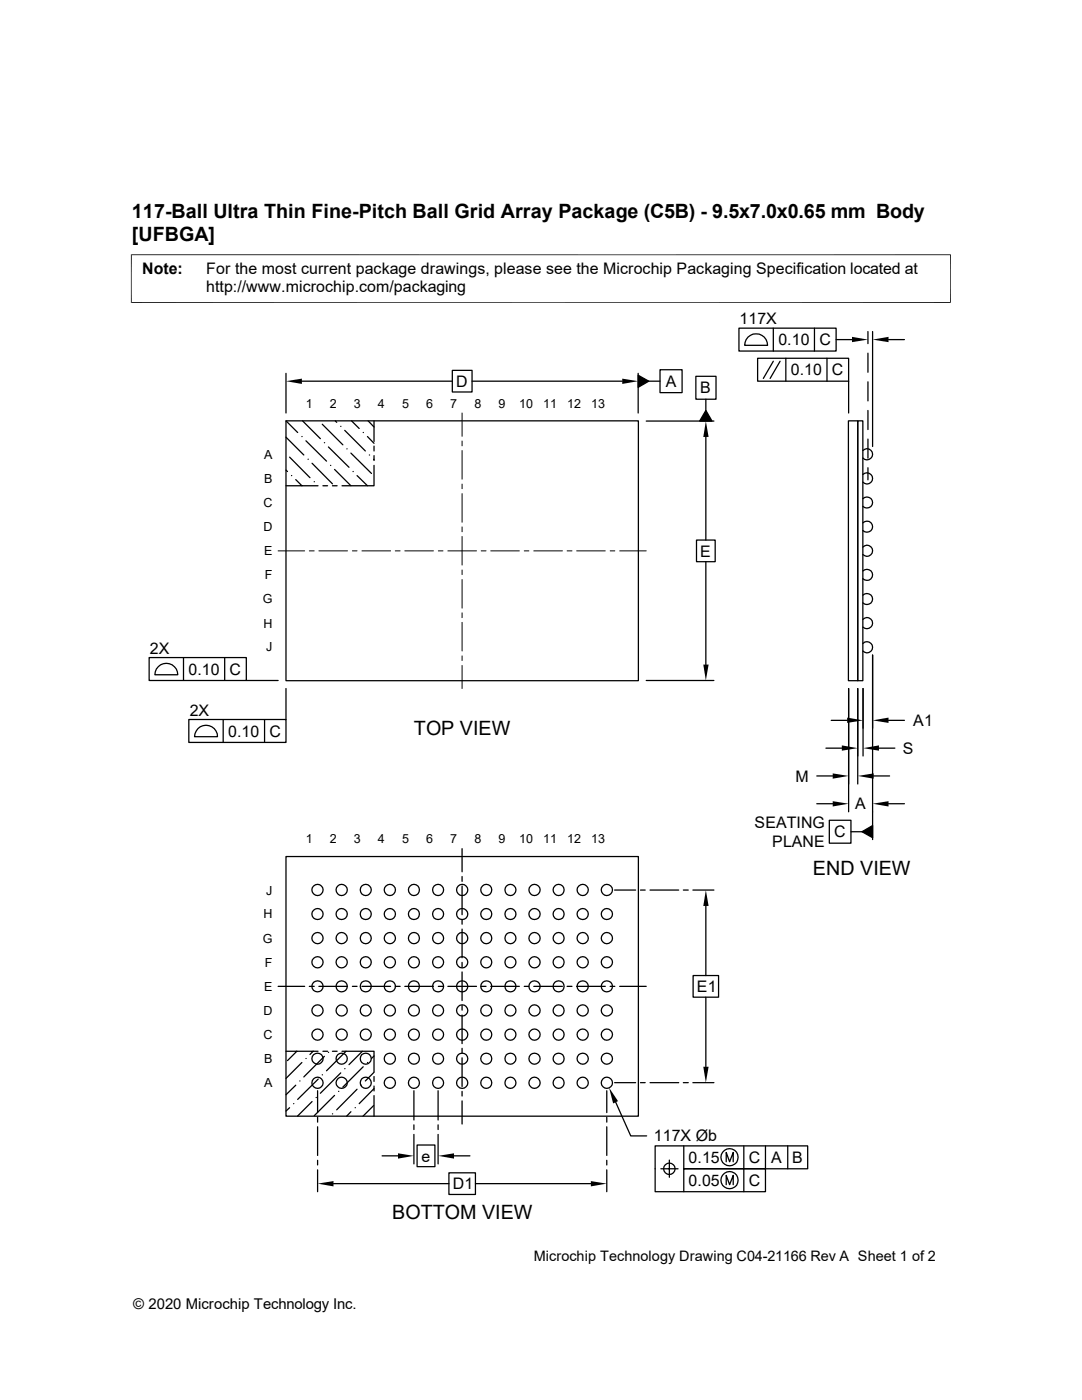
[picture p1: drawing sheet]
<svg xmlns="http://www.w3.org/2000/svg" width="216mm" height="279mm" viewBox="0 0 216 279" stroke-linecap="round" stroke-linejoin="round" font-family="sans-serif">
<g fill="none" stroke="#000" stroke-width=".25">
<path d="M57.1 74.5v7.9M60.2 76.1h30.1M90.3 73.9h3.9v4.3h-3.9zM94.2 76.1h30M127.3 74.9l2.2 1.2-2.2 1.2zM127.3 74.5v7.9M129.5 76.1h2.2M131.7 73.8h4.4v4.6h-4.4zM138.9 75.1h4v4.6h-4zM140.8 79.7v2.2M147.4 65.5h19.4v4.6h-19.4zM149.3 67.3a2.28 2.28 0 0 1 2.5-.5 2.28 2.28 0 0 1 1.4 2.1h-4.6l.3-1.1z"/>
<path d="M151.2 71.5h18.1v4.6h-18.1zM154.3 72.1l-2 3.4M154.3 65.5v4.6M155.7 72.1l-2 3.4M156.8 71.5v4.6M162.5 65.5v4.6M165 71.5v4.6M166.8 67.8h3.2M169.3 76.1v6.3M173.2 66.2v2.4M173.2 70.5v3.8M173.2 76.2v3.8"/>
<path d="M174.1 66.2v22.9M177.3 67.8h3.2M57.1 84h70.3v51.8h-70.3zM57.1 93.8l.3 .3M57.1 87.2l3.5 3.6M57.1 84l2.3 2.3M57.1 96.9h6.4M57.8 91.2l4 4.1M58.2 94.9h.1M59 95.7l1.2 1.2M60.2 87.1h.1M60.4 84l3.5 3.5"/>
<path d="M61 88l4.2 4M61.5 91.7h.1M62.3 92.5l4 4.1M62.7 96.1h.1M64.3 84.7l4.1 4.1M64.4 96.9h1M64.7 88.3h.1M65.5 89.2l4.1 4.1M66 92.9h.1M66.3 96.9h1M66.8 93.7l3.2 3.2M66.9 84l.3 .3"/>
<path d="M68 85.1h.1M68.8 85.9l4.1 4.1M69.2 89.6h.1M70 90.4l4.1 4.1M70.1 84l1.6 1.5M70.4 94.1h.1M71.2 94.9l2.1 2M72.5 86.3h.1M73.3 87.1l1.3 1.4M73.4 84l1.2 1.2M73.7 90.8h.1M74.5 91.7h.1"/>
<path d="M74.6 92.9v4h-6.4M74.6 84v4.1M74.6 89v1M74.6 90.9v1M128.9 84h13.6M140.8 81.9l1.3 2.1h-2.5zM140.8 87.2v20.6M169.3 84h1.9v51.8h-1.9zM171.2 84h1v51.8h-1zM172.2 99.5a1.12 1.12 0 0 1 1.6 0 1.12 1.12 0 0 1 0 1.6 1.12 1.12 0 0 1-1.6-.1M172.2 94.7a1.12 1.12 0 0 1 1.6 0 1.12 1.12 0 0 1 0 1.6 1.12 1.12 0 0 1-1.6-.1M172.2 89.9a1.11 1.11 0 0 1 1.6 0 1.11 1.11 0 0 1 0 1.6 1.11 1.11 0 0 1-1.6-.1"/>
<path d="M173.2 81.9v3.8M173.2 87.6v3.8M173.2 93.3v2.5M139 107.8h3.7v4.3h-3.7zM140.8 112.1v20.5M172.2 118.8a1.12 1.12 0 0 1 1.6-.1 1.12 1.12 0 0 1 0 1.7 1.12 1.12 0 0 1-1.6-.1M172.2 114a1.12 1.12 0 0 1 1.6-.1 1.12 1.12 0 0 1 0 1.6 1.12 1.12 0 0 1-1.6 0M172.2 109.2a1.11 1.11 0 0 1 1.6-.1 1.11 1.11 0 0 1 0 1.6 1.11 1.11 0 0 1-1.6 0M172.2 104.4a1.12 1.12 0 0 1 1.6-.1 1.12 1.12 0 0 1 0 1.6 1.12 1.12 0 0 1-1.6 0M29.8 131.2h19.3v4.6h-19.3zM31.6 133.1a2.28 2.28 0 0 1 2.5-.5 2.28 2.28 0 0 1 1.4 2.1h-4.6l.3-1.2zM36.6 131.2v4.6"/>
<path d="M44.8 131.2v4.6M49.1 135.8h6.4M57.1 137.4v6.2M128.9 135.8h13.6M169.3 137.4v24.6M171.2 137.4v19.1M172.2 128.4a1.11 1.11 0 0 1 1.6 0 1.11 1.11 0 0 1 0 1.6 1.11 1.11 0 0 1-1.6-.1M172.2 123.6a1.12 1.12 0 0 1 1.6 0 1.12 1.12 0 0 1 0 1.6 1.12 1.12 0 0 1-1.6-.1M172.2 137.4v13.5M174.1 130.7v36.9M37.7 143.6h19.4v4.6h-19.4zM39.5 145.4a2.28 2.28 0 0 1 2.5-.5 2.28 2.28 0 0 1 1.4 2.1h-4.6l.1-.6z"/>
<path d="M44.5 143.6v4.6M52.8 143.6v4.6M163 154.9h3.2M164.8 149.3h3.2M165.9 143.8h3.1M174.3 154.9h3.2M175.4 149.3h3.2M177.3 143.8h3.2M57.1 170.9h70.3v51.9h-70.3zM92.2 169.4v4.6M92.2 174.9v1M92.2 176.8v5.7"/>
<path d="M122.6 177.6h4.2M127.8 177.6h.9M129.7 177.6h5.7M136.4 177.6h.9M138.3 177.6h4.2M163 160.4h3.2M165.5 163.7h4.3v4.6h-4.3zM169.8 166h2.2M172 166l2.1-1.2v2.4zM177.3 160.4h3.2M55.5 196.9h5.3M61.7 196.9h1"/>
<path d="M63.6 196.9h5.7M70.3 196.9h.9M72.2 196.9h5.7M78.9 196.9h.9M80.8 196.9h5.7M87.5 196.9h.9M89.4 196.9h5.7M92.2 183.5v.9M92.2 185.4v5.7M92.2 192.1v.9M92.2 194v5.7M96 196.9h1"/>
<path d="M97.9 196.9h5.7M104.6 196.9h.9M106.5 196.9h5.7M113.2 196.9h.9M115.1 196.9h5.7M121.8 196.9h.9M123.7 196.9h5.2M138.3 194.7h5.1v4.3h-5.1zM140.8 180.8v13.9M140.8 199v13.9M57.1 209.8h6.4M59 216.6l-1.9 1.9"/>
<path d="M59.2 209.8l-1.8 1.9M59.8 215.7h.1M60.2 212l-3.1 3.2M61 211.2h.1M62.3 219.8l-2.9 3M62.5 209.8l-.7 .6M63.1 219h.1M63.4 217.7v4.3M63.5 215.3l-4.1 4.1M64.3 214.5h.1M64.4 209.8h1M64.7 210.8l-4.1 4.1"/>
<path d="M65.5 210h.1M66.3 209.8h1M66.8 218.6l-4.1 4.1M67.6 217.8h.1M68 214.1l-4.1 4.1M68.2 209.8h6.4v4.1M68.8 213.3h.1M69 209.8l-3.8 3.9M71.2 217.4l-4 4.1M72.1 216.6h.1M72.3 209.8l-2.7 2.7M72.5 212.9l-4.1 4.1"/>
<path d="M73.3 212h.1M74.6 214.8v1M74.6 216.7v1M74.6 218.7v4.1M74.6 210.7l-.5 .5M74.6 214l-1.7 1.7M74.6 217.3l-2.9 3M82.6 217.7v5.8M87.4 217.7v5.8M92.2 200.7v.9M92.2 202.6v5.7M92.2 209.2v1"/>
<path d="M92.2 211.1v5.7M92.2 217.8v.9M92.2 219.7v4.6M121.1 217.7v4.3M122.6 216.1h4.2M122.9 220l3 6.7h3.1M127.8 216.1h.9M129.7 216.1h5.7M136.4 216.1h.9M138.3 216.1h4.2M57.8 221.1l-.7 .6M58.6 220.3h.1"/>
<path d="M63.4 223v.9M63.4 224.9v5.7M63.4 231.6v.9M63.4 233.5v4.3M66.3 222.3h.1M66.5 236.2h23.1M70 221.9l-.8 .9M70.9 221.1h.1M74.5 220.6l-2.1 2.2M76.2 230.7h3.2M82.6 224.5v.9M82.6 226.4v5.9"/>
<path d="M83.2 228.5h3.6v4.3h-3.6zM87.4 224.5v.9M87.4 226.4v5.9M89.6 234.1h5.3v4.3h-5.3zM90.6 230.7h3.2M94.9 236.2h23M121.1 223v.9M121.1 224.9v5.7M121.1 231.6v.9M121.1 233.5v4.3M131.9 233.3h3.4M133.6 231.5v3.5"/>
<path d="M136.4 228.7v4.6h16.3v4.5h-22v-9.1h30.5v4.6h-24.8v4.5M144.9 231.9v-1.9l.7 1.9 .7-1.9v1.9M144.9 236.4v-1.8l.7 1.8 .7-1.8v1.8M148.4 228.7v9.1M152.7 228.7v4.6M157.2 228.7v4.6"/>
<circle cx="63.4" cy="177.6" r="1.11"/>
<circle cx="68.2" cy="177.6" r="1.12"/>
<circle cx="73" cy="177.6" r="1.11"/>
<circle cx="77.8" cy="177.6" r="1.11"/>
<circle cx="82.6" cy="177.6" r="1.1"/>
<circle cx="87.4" cy="177.6" r="1.11"/>
<circle cx="92.2" cy="177.6" r="1.12"/>
<circle cx="97" cy="177.6" r="1.1"/>
<circle cx="101.8" cy="177.6" r="1.11"/>
<circle cx="106.7" cy="177.6" r="1.12"/>
<circle cx="111.5" cy="177.6" r="1.1"/>
<circle cx="116.3" cy="177.6" r="1.11"/>
<circle cx="121.1" cy="177.6" r="1.12"/>
<circle cx="63.4" cy="182.4" r="1.11"/>
<circle cx="63.4" cy="196.9" r="1.11"/>
<circle cx="63.4" cy="192" r="1.11"/>
<circle cx="63.4" cy="187.2" r="1.11"/>
<circle cx="68.2" cy="182.4" r="1.12"/>
<circle cx="68.2" cy="196.9" r="1.12"/>
<circle cx="68.2" cy="192" r="1.12"/>
<circle cx="68.2" cy="187.2" r="1.12"/>
<circle cx="73" cy="196.9" r="1.11"/>
<circle cx="73" cy="182.4" r="1.11"/>
<circle cx="73" cy="192" r="1.11"/>
<circle cx="73" cy="187.2" r="1.11"/>
<circle cx="77.8" cy="196.9" r="1.11"/>
<circle cx="77.8" cy="192" r="1.11"/>
<circle cx="77.8" cy="182.4" r="1.11"/>
<circle cx="77.8" cy="187.2" r="1.11"/>
<circle cx="82.6" cy="182.4" r="1.1"/>
<circle cx="82.6" cy="196.9" r="1.1"/>
<circle cx="82.6" cy="192" r="1.1"/>
<circle cx="82.6" cy="187.2" r="1.1"/>
<circle cx="87.4" cy="196.9" r="1.11"/>
<circle cx="87.4" cy="182.4" r="1.11"/>
<circle cx="87.4" cy="192" r="1.11"/>
<circle cx="87.4" cy="187.2" r="1.11"/>
<circle cx="92.2" cy="196.9" r="1.12"/>
<circle cx="92.2" cy="182.4" r="1.12"/>
<circle cx="92.2" cy="192" r="1.12"/>
<circle cx="92.2" cy="187.2" r="1.12"/>
<circle cx="97" cy="196.9" r="1.1"/>
<circle cx="97" cy="182.4" r="1.1"/>
<circle cx="97" cy="192" r="1.1"/>
<circle cx="97" cy="187.2" r="1.1"/>
<circle cx="101.8" cy="182.4" r="1.11"/>
<circle cx="101.8" cy="196.9" r="1.11"/>
<circle cx="101.8" cy="192" r="1.11"/>
<circle cx="101.8" cy="187.2" r="1.11"/>
<circle cx="106.7" cy="182.4" r="1.12"/>
<circle cx="106.7" cy="196.9" r="1.12"/>
<circle cx="106.7" cy="192" r="1.12"/>
<circle cx="106.7" cy="187.2" r="1.12"/>
<circle cx="111.5" cy="196.9" r="1.1"/>
<circle cx="111.5" cy="182.4" r="1.1"/>
<circle cx="111.5" cy="192" r="1.1"/>
<circle cx="111.5" cy="187.2" r="1.1"/>
<circle cx="116.3" cy="182.4" r="1.11"/>
<circle cx="116.3" cy="196.9" r="1.11"/>
<circle cx="116.3" cy="192" r="1.11"/>
<circle cx="116.3" cy="187.2" r="1.11"/>
<circle cx="121.1" cy="182.4" r="1.12"/>
<circle cx="121.1" cy="196.9" r="1.12"/>
<circle cx="121.1" cy="192" r="1.12"/>
<circle cx="121.1" cy="187.2" r="1.12"/>
<circle cx="63.4" cy="206.5" r="1.11"/>
<circle cx="63.4" cy="201.7" r="1.11"/>
<circle cx="63.4" cy="216.1" r="1.11"/>
<circle cx="63.4" cy="211.3" r="1.1"/>
<circle cx="68.2" cy="206.5" r="1.12"/>
<circle cx="68.2" cy="216.1" r="1.12"/>
<circle cx="68.2" cy="201.6" r="1.12"/>
<circle cx="68.2" cy="211.3" r="1.11"/>
<circle cx="73" cy="206.5" r="1.11"/>
<circle cx="73" cy="201.7" r="1.11"/>
<circle cx="73" cy="216.1" r="1.11"/>
<circle cx="73" cy="211.3" r="1.1"/>
<circle cx="77.8" cy="206.5" r="1.11"/>
<circle cx="77.8" cy="216.1" r="1.11"/>
<circle cx="77.8" cy="201.7" r="1.11"/>
<circle cx="77.8" cy="211.3" r="1.1"/>
<circle cx="82.6" cy="206.5" r="1.1"/>
<circle cx="82.6" cy="216.1" r="1.1"/>
<circle cx="82.6" cy="201.6" r="1.1"/>
<circle cx="82.6" cy="211.3" r="1.09"/>
<circle cx="87.4" cy="206.5" r="1.11"/>
<circle cx="87.4" cy="216.1" r="1.11"/>
<circle cx="87.4" cy="201.7" r="1.11"/>
<circle cx="87.4" cy="211.3" r="1.1"/>
<circle cx="92.2" cy="206.5" r="1.12"/>
<circle cx="92.2" cy="216.1" r="1.12"/>
<circle cx="92.2" cy="201.6" r="1.12"/>
<circle cx="92.2" cy="211.3" r="1.11"/>
<circle cx="97" cy="206.5" r="1.1"/>
<circle cx="97" cy="216.1" r="1.1"/>
<circle cx="97" cy="201.6" r="1.1"/>
<circle cx="97" cy="211.3" r="1.09"/>
<circle cx="101.8" cy="206.5" r="1.11"/>
<circle cx="101.8" cy="216.1" r="1.11"/>
<circle cx="101.8" cy="201.7" r="1.11"/>
<circle cx="101.9" cy="211.3" r="1.1"/>
<circle cx="106.7" cy="206.5" r="1.12"/>
<circle cx="106.7" cy="216.1" r="1.12"/>
<circle cx="106.7" cy="201.6" r="1.12"/>
<circle cx="106.7" cy="211.3" r="1.11"/>
<circle cx="111.5" cy="206.5" r="1.1"/>
<circle cx="111.5" cy="201.6" r="1.1"/>
<circle cx="111.5" cy="216.1" r="1.1"/>
<circle cx="111.5" cy="211.3" r="1.09"/>
<circle cx="116.3" cy="206.5" r="1.11"/>
<circle cx="116.3" cy="201.7" r="1.11"/>
<circle cx="116.3" cy="216.1" r="1.11"/>
<circle cx="116.3" cy="211.3" r="1.1"/>
<circle cx="121.1" cy="206.5" r="1.12"/>
<circle cx="121.1" cy="216.1" r="1.12"/>
<circle cx="121.1" cy="201.6" r="1.12"/>
<circle cx="121.1" cy="211.3" r="1.11"/>
<circle cx="133.6" cy="233.3" r="1.14"/>
<circle cx="145.6" cy="230.9" r="1.71"/>
<circle cx="145.6" cy="235.5" r="1.71"/>
</g>
<g fill="#000">
<path d="M57.1 76.1l3.1-.5v1zM124.2 75.6l3.1 .5-3.1 .5zM127.3 74.9l2.2 1.2-2.2 1.2zM170 67.2l3.2 .6-3.2 .5zM174.1 67.8l3.2-.6v1.1zM140.8 84l.6 3.2h-1.1zM140.8 81.9l1.3 2.1h-2.5zM140.3 132.6h1.1l-.6 3.2zM166.2 154.3l3.1 .6-3.1 .5zM166.2 159.9l3.1 .5-3.1 .6zM168 148.8l3.2 .5-3.2 .5zM169 143.2l3.2 .6-3.2 .5z"/>
<path d="M171.2 154.9l3.1-.6v1.1zM172.2 149.3l3.2-.5v1zM174.1 143.8l3.2-.6v1.1zM174.1 160.4l3.2-.5v1.1zM172 166l2.1-1.2v2.4zM140.8 177.6l.6 3.2h-1.1zM121.5 217.1l1.8 2.7-1 .4zM140.3 212.9h1.1l-.6 3.2zM63.4 236.2l3.1-.5v1.1zM79.4 230.2l3.2 .5-3.2 .5zM87.4 230.7l3.2-.5v1zM117.9 235.7l3.2 .5-3.2 .6z"/>
</g>
<g fill="none" stroke="#000" stroke-width=".2">
<path d="M26.1 50.8h163.6M26.2 50.8v9.7M189.7 50.8v9.7M26.1 60.4h163.6M92.2 82.4v4.7M92.2 88v1M92.2 89.9v5.7M92.2 96.6v.9M92.2 98.5v5.7M55.5 109.9h5.3M61.7 109.9h1M63.6 109.9h5.7"/>
<path d="M70.3 109.9h.9M72.2 109.9h5.7M78.9 109.9h.9M80.8 109.9h5.7M87.5 109.9h.9M89.4 109.9h5.7M92.2 105.2v.9M92.2 107.1v5.7M92.2 113.7v1M92.2 115.7v5.7M96 109.9h1M97.9 109.9h5.7"/>
<path d="M104.6 109.9h.9M106.5 109.9h5.7M113.2 109.9h.9M115.1 109.9h5.7M121.8 109.9h.9M123.7 109.9h5.2M92.2 122.3v1M92.2 124.2v5.7M92.2 130.9v.9M92.2 132.8v4.6"/>
</g>
<g font-size="3.9">
<text x="26.3" y="43.5">117-Ball Ultra Thin Fine-Pitch Ball Grid Array Package (C5B) - 9.5x7.0x0.65 mm Body</text>
<text x="26.3" y="48">[UFBGA]</text>
<text x="82.6" y="146.7">TOP VIEW</text>
<text x="162.2" y="174.5">END VIEW</text>
<text x="78.2" y="243.2">BOTTOM VIEW</text>
</g>
<g font-size="3.2">
<text x="28.4" y="54.6">Note:</text>
<text x="41.1" y="54.6">For the most current package drawings, please see the Microchip Packaging Specification located at</text>
<text x="41.1" y="58.3">http://www.microchip.com/packaging</text>
<text x="147.6" y="64.7">117X</text>
<text x="155.3" y="68.9">0.10</text>
<text x="163.5" y="68.9">C</text>
<text x="91" y="77.2">D</text>
<text x="132.8" y="77.2">A</text>
<text x="157.8" y="74.9">0.10</text>
<text x="166" y="74.9">C</text>
<text x="139.7" y="78.5">B</text>
<text x="139.7" y="111.1">E</text>
<text x="29.9" y="130.4">2X</text>
<text x="37.6" y="134.7">0.10</text>
<text x="45.8" y="134.7">C</text>
<text x="37.8" y="142.8">2X</text>
<text x="45.6" y="147">0.10</text>
<text x="53.8" y="147">C</text>
<text x="182.2" y="144.9">A1</text>
<text x="158.7" y="156">M</text>
<text x="180.2" y="150.4">S</text>
<text x="170.6" y="161.5">A</text>
<text x="150.6" y="165.3">SEATING</text>
<text x="166.5" y="167.1">C</text>
<text x="154.1" y="169.1">PLANE</text>
<text x="139.1" y="198">E1</text>
<text x="130.5" y="227.8">117X Øb</text>
<text x="84.1" y="231.8">e</text>
<text x="137.4" y="232.1">0.15</text>
<text x="149.4" y="232.1">C</text>
<text x="153.9" y="232.1">A</text>
<text x="158.1" y="232.1">B</text>
<text x="90.3" y="237.4">D1</text>
<text x="137.4" y="236.7">0.05</text>
<text x="149.4" y="236.7">C</text>
</g>
<text font-size="3" x="26.6" y="261.3">© 2020 Microchip Technology Inc.</text>
<text font-size="2.9" x="106.5" y="251.6">Microchip Technology Drawing C04-21166 Rev A Sheet 1 of 2</text>
<g font-size="2.5">
<text x="61" y="81.4">1</text>
<text x="65.8" y="81.4">2</text>
<text x="70.6" y="81.4">3</text>
<text x="75.4" y="81.4">4</text>
<text x="80.2" y="81.4">5</text>
<text x="85" y="81.4">6</text>
<text x="89.8" y="81.4">7</text>
<text x="94.7" y="81.4">8</text>
<text x="99.4" y="81.4">9</text>
<text x="103.6" y="81.4">10</text>
<text x="108.4" y="81.4">11</text>
<text x="113.2" y="81.4">12</text>
<text x="118" y="81.4">13</text>
<text x="52.7" y="91.6">A</text>
<text x="52.6" y="101.2">C</text>
<text x="52.7" y="96.4">B</text>
<text x="52.6" y="106">D</text>
<text x="52.7" y="110.8">E</text>
<text x="52.8" y="115.6">F</text>
<text x="52.5" y="120.4">G</text>
<text x="52.6" y="125.3">H</text>
<text x="53.1" y="130">J</text>
<text x="61" y="168.3">1</text>
<text x="65.8" y="168.3">2</text>
<text x="70.6" y="168.3">3</text>
<text x="75.4" y="168.3">4</text>
<text x="80.2" y="168.3">5</text>
<text x="85" y="168.3">6</text>
<text x="89.8" y="168.3">7</text>
<text x="94.7" y="168.3">8</text>
<text x="99.4" y="168.3">9</text>
<text x="103.6" y="168.3">10</text>
<text x="108.4" y="168.3">11</text>
<text x="113.2" y="168.3">12</text>
<text x="118" y="168.3">13</text>
<text x="53.1" y="178.5">J</text>
<text x="52.6" y="183.3">H</text>
<text x="52.5" y="188.1">G</text>
<text x="52.7" y="197.7">E</text>
<text x="52.8" y="192.9">F</text>
<text x="52.6" y="202.6">D</text>
<text x="52.6" y="207.3">C</text>
<text x="52.7" y="212.2">B</text>
<text x="52.7" y="217">A</text>
</g>
</svg>
